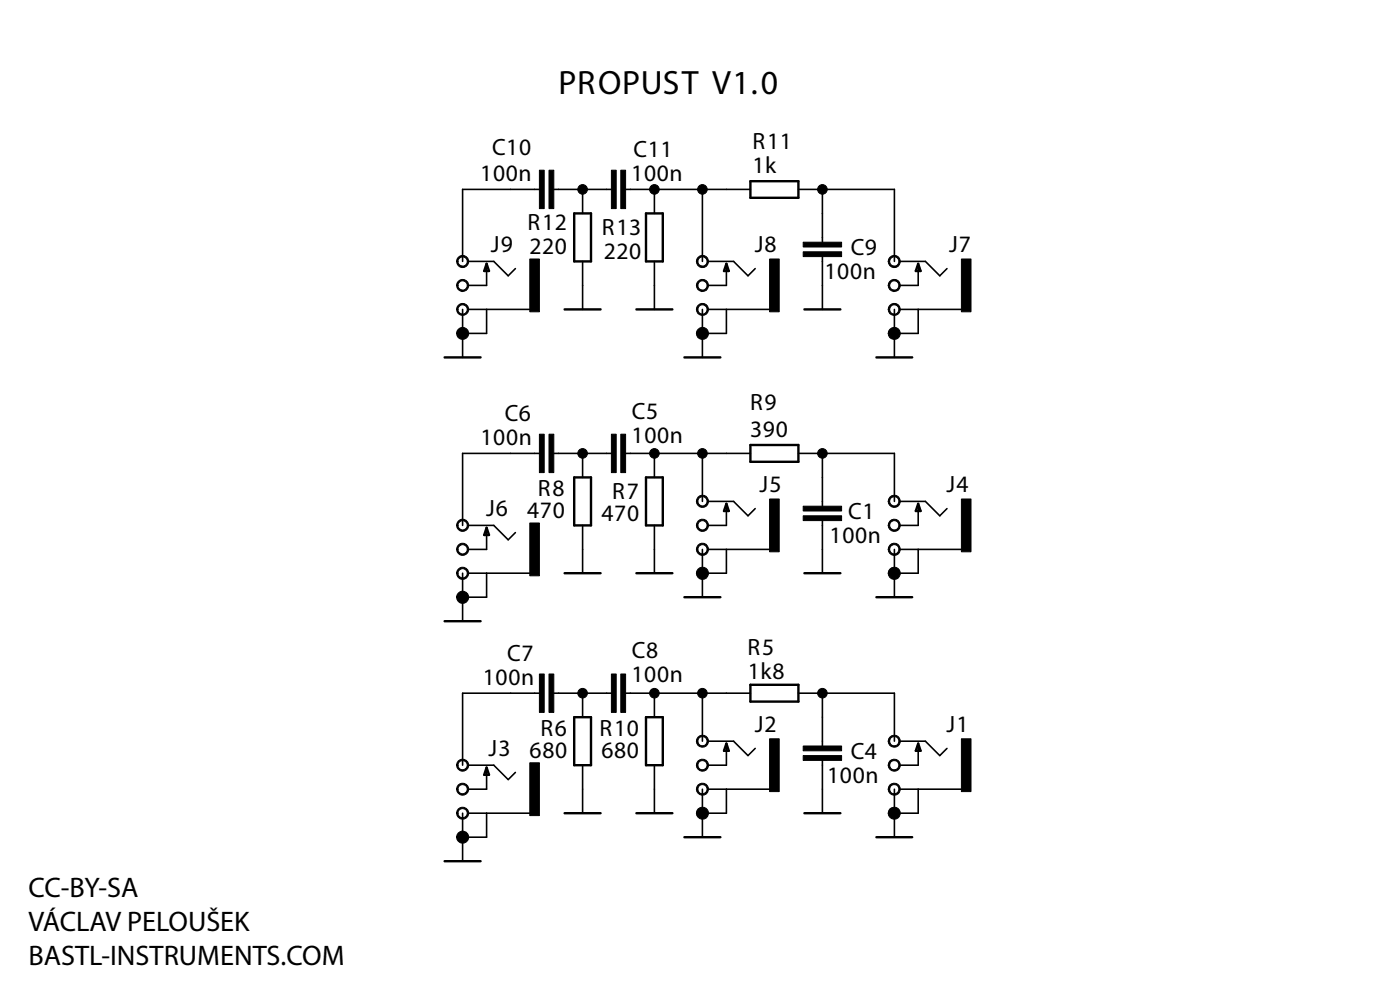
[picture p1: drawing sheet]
<svg xmlns="http://www.w3.org/2000/svg" width="148mm" height="105mm" viewBox="0 0 148 105" stroke-linecap="round" stroke-linejoin="round" font-family="sans-serif">
<!-- layer: Vrstva 1 -->
<g fill="none" stroke="#000" stroke-width=".17">
<path d="M49 32.7v5.1M49.5 27.7h2.8l1.5 1.5 .7-.8M49.5 32.7h6.6M51.5 27.9v2.3h-2M51.5 32.7v2.6h-1.9M57.1 20h-8.1v7.7M58.6 20h6.1M61.7 20v2.6M61.7 27.7v5M66.2 20h13.2M69.3 20v2.6M69.3 27.7v5"/>
<path d="M74.3 20v7.7M74.3 32.7v5.1M74.9 27.7h2.7l1.6 1.5 .7-.8M74.9 32.7h6.5M76.9 27.9v2.3h-2M76.9 32.7v2.6h-1.9M84.5 20h10.2v7.7M87 20v5.6M87 27.2v5.5M94.7 32.7v5.1M95.2 27.7h2.7l1.6 1.5 .7-.8M95.2 32.7h6.5"/>
<path d="M97.2 27.9v2.3h-2M97.2 32.7v2.6h-1.9M49.5 55.6h2.8l1.5 1.5 .7-.7M51.5 55.9v2.2h-2M57.1 48h-8.1v7.6M58.6 48h6.1M61.7 48v2.5M61.7 55.6v5.1M66.2 48h13.2M69.3 48v2.5M69.3 55.6v5.1M74.3 48v5.1"/>
<path d="M74.3 58.1v5.1M74.9 53.1h2.7l1.6 1.5 .7-.8M74.9 58.1h6.5M76.9 53.3v2.3h-2M76.9 58.1v2.6h-1.9M84.5 48h10.2v5.1M87 48v5.6M87 55.1v5.6M94.7 58.1v5.1M95.2 53.1h2.7l1.6 1.5 .7-.8M95.2 58.1h6.5M97.2 53.3v2.3h-2"/>
<path d="M97.2 58.1v2.6h-1.9M49 60.7v5M49.5 60.7h6.6M51.5 60.7v2.5h-1.9M57.1 73.4h-8.1v7.6M58.6 73.4h6.1M61.7 73.4v2.5M66.2 73.4h13.2M69.3 73.4v2.5M74.3 73.4v5M74.9 78.4h2.7l1.6 1.6 .7-.8M76.9 78.7v2.3h-2"/>
<path d="M84.5 73.4h10.2v5M87 73.4v5.6M95.2 78.4h2.7l1.6 1.6 .7-.8M97.2 78.7v2.3h-2M49 86.1v5M49.5 81h2.8l1.5 1.5 .7-.8M49.5 86.1h6.6M51.5 81.2v2.3h-2M51.5 86.1v2.5h-1.9M61.7 81v5.1M69.3 81v5.1M74.3 83.5v5.1"/>
<path d="M74.9 83.5h6.5M76.9 83.5v2.6h-1.9M87 80.5v5.6M94.7 83.5v5.1M95.2 83.5h6.5M97.2 83.5v2.6h-1.9"/>
</g>
<g fill="none" stroke="#000" stroke-width=".25">
<path d="M79.4 19.2h5.1v1.7h-5.1zM47.1 37.8h3.8M51.5 27.9l.3 .8h-.6zM59.8 32.7h3.8M60.8 22.6h1.7v5.1h-1.7zM67.4 32.7h3.8M68.4 22.6h1.7v5.1h-1.7zM72.4 37.8h3.8M76.9 27.9l.2 .8h-.5zM85.1 32.7h3.8M92.8 37.8h3.7M97.2 27.9l.2 .8h-.5z"/>
<path d="M51.5 55.9l.3 .7h-.6zM60.8 50.5h1.7v5.1h-1.7zM68.4 50.5h1.7v5.1h-1.7zM76.9 53.3l.2 .8h-.5zM79.4 47.1h5.1v1.8h-5.1zM97.2 53.3l.2 .8h-.5zM47.1 65.7h3.8M59.8 60.7h3.8M60.8 75.9h1.7v5.1h-1.7zM67.4 60.7h3.8M68.4 75.9h1.7v5.1h-1.7zM72.4 63.2h3.8"/>
<path d="M76.9 78.7l.2 .8h-.5zM79.4 72.5h5.1v1.8h-5.1zM85.1 60.7h3.8M92.8 63.2h3.7M97.2 78.7l.2 .8h-.5zM47.1 91.1h3.8M51.5 81.2l.3 .8h-.6zM59.8 86.1h3.8M67.4 86.1h3.8M72.4 88.6h3.8M85.1 86.1h3.8M92.8 88.6h3.7"/>
</g>
<g fill="#000">
<path d="M48.5 27.2a.64 .64 0 0 1 1 .1 .64 .64 0 0 1-.4 1 .64 .64 0 0 1-.8-.6h.2a.5 .5 0 0 1 .7-.4 .5 .5 0 0 1 .1 .8 .5 .5 0 0 1-.8-.2v-.2h-.2z" fill-rule="evenodd"/>
<path d="M48.5 29.8a.64 .64 0 0 1 1 .1 .64 .64 0 0 1-.4 .9 .64 .64 0 0 1-.8-.6h.2a.5 .5 0 0 1 .7-.4 .5 .5 0 0 1 .1 .8 .5 .5 0 0 1-.8-.2v-.2h-.2z" fill-rule="evenodd"/>
<path d="M48.5 32.3a.64 .64 0 0 1 1 .1 .64 .64 0 0 1-.4 1 .64 .64 0 0 1-.8-.7h.2a.5 .5 0 0 1 .7-.4 .5 .5 0 0 1 .1 .9 .5 .5 0 0 1-.8-.3v-.2h-.2z" fill-rule="evenodd"/>
<path d="M48.5 34.9a.64 .64 0 0 1 1 .1 .64 .64 0 0 1-.4 .9 .64 .64 0 0 1-.8-.6h.2a.5 .5 0 0 1 .7-.4 .5 .5 0 0 1 .1 .8 .5 .5 0 0 1-.8-.2v-.2h-.2z" fill-rule="evenodd"/>
<path d="M73.9 27.2a.64 .64 0 0 1 1 .1 .64 .64 0 0 1-.4 1 .64 .64 0 0 1-.8-.6h.2a.49 .49 0 0 1 .6-.5 .49 .49 0 0 1 .2 .8 .49 .49 0 0 1-.8-.1v-.2h-.2z" fill-rule="evenodd"/>
<path d="M73.9 29.8a.64 .64 0 0 1 1 .1 .64 .64 0 0 1-.4 .9 .64 .64 0 0 1-.8-.6h.2a.49 .49 0 0 1 .6-.5 .49 .49 0 0 1 .2 .8 .49 .49 0 0 1-.8-.1v-.2h-.2z" fill-rule="evenodd"/>
<path d="M73.9 32.3a.64 .64 0 0 1 1 .1 .64 .64 0 0 1-.4 1 .64 .64 0 0 1-.8-.7h.2a.49 .49 0 0 1 .6-.4 .49 .49 0 0 1 .2 .8 .49 .49 0 0 1-.8-.2v-.2h-.2z" fill-rule="evenodd"/>
<path d="M73.9 34.9a.64 .64 0 0 1 1 .1 .64 .64 0 0 1-.4 .9 .64 .64 0 0 1-.8-.6h.2a.49 .49 0 0 1 .6-.5 .49 .49 0 0 1 .2 .8 .49 .49 0 0 1-.8-.1v-.2h-.2z" fill-rule="evenodd"/>
<path d="M94.2 27.2a.64 .64 0 0 1 1 .1 .64 .64 0 0 1-.4 1 .64 .64 0 0 1-.8-.6h.1a.49 .49 0 0 1 .7-.5 .49 .49 0 0 1 .2 .8 .49 .49 0 0 1-.8-.1l-.1-.2h-.1z" fill-rule="evenodd"/>
<path d="M94.2 29.8a.64 .64 0 0 1 1 .1 .64 .64 0 0 1-.4 .9 .64 .64 0 0 1-.8-.6h.1a.49 .49 0 0 1 .7-.5 .49 .49 0 0 1 .2 .8 .49 .49 0 0 1-.8-.1l-.1-.2h-.1z" fill-rule="evenodd"/>
<path d="M94.2 32.3a.64 .64 0 0 1 1 .1 .64 .64 0 0 1-.4 1 .64 .64 0 0 1-.8-.7h.1a.49 .49 0 0 1 .7-.4 .49 .49 0 0 1 .2 .8 .49 .49 0 0 1-.8-.2l-.1-.2h-.1z" fill-rule="evenodd"/>
<path d="M94.2 34.9a.64 .64 0 0 1 1 .1 .64 .64 0 0 1-.4 .9 .64 .64 0 0 1-.8-.6h.1a.49 .49 0 0 1 .7-.5 .49 .49 0 0 1 .2 .8 .49 .49 0 0 1-.8-.1l-.1-.2h-.1z" fill-rule="evenodd"/>
<path d="M48.5 55.2a.64 .64 0 0 1 1 .1 .64 .64 0 0 1-.4 .9 .64 .64 0 0 1-.8-.6h.2a.5 .5 0 0 1 .7-.4 .5 .5 0 0 1 .1 .8 .5 .5 0 0 1-.8-.2v-.2h-.2z" fill-rule="evenodd"/>
<path d="M48.5 57.7a.64 .64 0 0 1 1 .1 .64 .64 0 0 1-.4 .9 .64 .64 0 0 1-.8-.6h.2a.5 .5 0 0 1 .7-.4 .5 .5 0 0 1 .1 .8 .5 .5 0 0 1-.8-.2v-.2h-.2z" fill-rule="evenodd"/>
<path d="M73.9 52.6a.64 .64 0 0 1 1 .1 .64 .64 0 0 1-.4 1 .64 .64 0 0 1-.8-.6h.2a.49 .49 0 0 1 .6-.5 .49 .49 0 0 1 .2 .8 .49 .49 0 0 1-.8-.2v-.1h-.2z" fill-rule="evenodd"/>
<path d="M73.9 55.2a.64 .64 0 0 1 1 .1 .64 .64 0 0 1-.4 .9 .64 .64 0 0 1-.8-.6h.2a.49 .49 0 0 1 .6-.5 .49 .49 0 0 1 .2 .8 .49 .49 0 0 1-.8-.1v-.2h-.2z" fill-rule="evenodd"/>
<path d="M73.9 57.7a.64 .64 0 0 1 1 .1 .64 .64 0 0 1-.4 .9 .64 .64 0 0 1-.8-.6h.2a.49 .49 0 0 1 .6-.4 .49 .49 0 0 1 .2 .7 .49 .49 0 0 1-.8-.1v-.2h-.2z" fill-rule="evenodd"/>
<path d="M94.2 52.6a.64 .64 0 0 1 1 .1 .64 .64 0 0 1-.4 1 .64 .64 0 0 1-.8-.6h.1a.49 .49 0 0 1 .7-.5 .49 .49 0 0 1 .2 .8 .49 .49 0 0 1-.8-.2l-.1-.1h-.1z" fill-rule="evenodd"/>
<path d="M94.2 55.2a.64 .64 0 0 1 1 .1 .64 .64 0 0 1-.4 .9 .64 .64 0 0 1-.8-.6h.1a.49 .49 0 0 1 .7-.5 .49 .49 0 0 1 .2 .8 .49 .49 0 0 1-.8-.1l-.1-.2h-.1z" fill-rule="evenodd"/>
<path d="M94.2 57.7a.64 .64 0 0 1 1 .1 .64 .64 0 0 1-.4 .9 .64 .64 0 0 1-.8-.6h.1a.49 .49 0 0 1 .7-.4 .49 .49 0 0 1 .2 .7 .49 .49 0 0 1-.8-.1l-.1-.2h-.1z" fill-rule="evenodd"/>
<path d="M48.5 60.2a.64 .64 0 0 1 1 .1 .64 .64 0 0 1-.4 1 .64 .64 0 0 1-.8-.6h.2a.5 .5 0 0 1 .7-.4 .5 .5 0 0 1 .1 .8 .5 .5 0 0 1-.8-.2v-.2h-.2z" fill-rule="evenodd"/>
<path d="M48.5 62.8a.64 .64 0 0 1 1 .1 .64 .64 0 0 1-.4 .9 .64 .64 0 0 1-.8-.6h.2a.5 .5 0 0 1 .7-.4 .5 .5 0 0 1 .1 .8 .5 .5 0 0 1-.8-.2v-.2h-.2z" fill-rule="evenodd"/>
<path d="M73.9 78a.64 .64 0 0 1 1 .1 .64 .64 0 0 1-.4 1 .64 .64 0 0 1-.8-.7h.2a.49 .49 0 0 1 .6-.4 .49 .49 0 0 1 .2 .7 .49 .49 0 0 1-.8-.1v-.2h-.2z" fill-rule="evenodd"/>
<path d="M73.9 60.2a.64 .64 0 0 1 1 .1 .64 .64 0 0 1-.4 1 .64 .64 0 0 1-.8-.6h.2a.49 .49 0 0 1 .6-.5 .49 .49 0 0 1 .2 .8 .49 .49 0 0 1-.8-.1v-.2h-.2z" fill-rule="evenodd"/>
<path d="M94.2 78a.64 .64 0 0 1 1 .1 .64 .64 0 0 1-.4 1 .64 .64 0 0 1-.8-.7h.1a.49 .49 0 0 1 .7-.4 .49 .49 0 0 1 .2 .7 .49 .49 0 0 1-.8-.1l-.1-.2h-.1z" fill-rule="evenodd"/>
<path d="M94.2 60.2a.64 .64 0 0 1 1 .1 .64 .64 0 0 1-.4 1 .64 .64 0 0 1-.8-.6h.1a.49 .49 0 0 1 .7-.5 .49 .49 0 0 1 .2 .8 .49 .49 0 0 1-.8-.1l-.1-.2h-.1z" fill-rule="evenodd"/>
<path d="M48.5 80.5a.64 .64 0 0 1 1 .1 .64 .64 0 0 1-.4 1 .64 .64 0 0 1-.8-.6h.2a.49 .49 0 0 1 .7-.4 .49 .49 0 0 1 .1 .8 .49 .49 0 0 1-.8-.2v-.2h-.2z" fill-rule="evenodd"/>
<path d="M48.5 83.1a.64 .64 0 0 1 1 .1 .64 .64 0 0 1-.4 .9 .64 .64 0 0 1-.8-.6h.2a.49 .49 0 0 1 .7-.4 .49 .49 0 0 1 .1 .8 .49 .49 0 0 1-.8-.2v-.2h-.2z" fill-rule="evenodd"/>
<path d="M48.5 85.6a.64 .64 0 0 1 1 .1 .64 .64 0 0 1-.4 1 .64 .64 0 0 1-.8-.6h.2a.49 .49 0 0 1 .7-.5 .49 .49 0 0 1 .1 .9 .49 .49 0 0 1-.8-.3v-.1h-.2z" fill-rule="evenodd"/>
<path d="M48.5 88.2a.64 .64 0 0 1 1 .1 .64 .64 0 0 1-.4 .9 .64 .64 0 0 1-.8-.6h.2a.49 .49 0 0 1 .7-.4 .49 .49 0 0 1 .1 .8 .49 .49 0 0 1-.8-.2v-.2h-.2z" fill-rule="evenodd"/>
<path d="M73.9 80.5a.64 .64 0 0 1 1 .1 .64 .64 0 0 1-.4 1 .64 .64 0 0 1-.8-.6h.2a.49 .49 0 0 1 .6-.5 .49 .49 0 0 1 .2 .8 .49 .49 0 0 1-.8-.1v-.2h-.2z" fill-rule="evenodd"/>
<path d="M73.9 83.1a.64 .64 0 0 1 1 .1 .64 .64 0 0 1-.4 .9 .64 .64 0 0 1-.8-.6h.2a.49 .49 0 0 1 .6-.5 .49 .49 0 0 1 .2 .8 .49 .49 0 0 1-.8-.1v-.2h-.2z" fill-rule="evenodd"/>
<path d="M73.9 85.6a.64 .64 0 0 1 1 .1 .64 .64 0 0 1-.4 1 .64 .64 0 0 1-.8-.6h.2a.49 .49 0 0 1 .6-.5 .49 .49 0 0 1 .2 .8 .49 .49 0 0 1-.8-.2v-.1h-.2z" fill-rule="evenodd"/>
<path d="M94.2 80.5a.64 .64 0 0 1 1 .1 .64 .64 0 0 1-.4 1 .64 .64 0 0 1-.8-.6h.1a.49 .49 0 0 1 .7-.5 .49 .49 0 0 1 .2 .8 .49 .49 0 0 1-.8-.1l-.1-.2h-.1z" fill-rule="evenodd"/>
<path d="M94.2 83.1a.64 .64 0 0 1 1 .1 .64 .64 0 0 1-.4 .9 .64 .64 0 0 1-.8-.6h.1a.49 .49 0 0 1 .7-.5 .49 .49 0 0 1 .2 .8 .49 .49 0 0 1-.8-.1l-.1-.2h-.1z" fill-rule="evenodd"/>
<path d="M94.2 85.6a.64 .64 0 0 1 1 .1 .64 .64 0 0 1-.4 1 .64 .64 0 0 1-.8-.6h.1a.49 .49 0 0 1 .7-.5 .49 .49 0 0 1 .2 .8 .49 .49 0 0 1-.8-.2l-.1-.1h-.1z" fill-rule="evenodd"/>
<circle cx="49" cy="35.3" r=".51"/>
<circle cx="61.7" cy="20" r=".51"/>
<circle cx="69.3" cy="20" r=".51"/>
<circle cx="74.3" cy="35.3" r=".51"/>
<circle cx="74.3" cy="20" r=".51"/>
<circle cx="87" cy="20" r=".51"/>
<circle cx="94.7" cy="35.3" r=".51"/>
<circle cx="61.7" cy="48" r=".51"/>
<circle cx="69.3" cy="48" r=".51"/>
<circle cx="74.3" cy="48" r=".51"/>
<circle cx="87" cy="48" r=".51"/>
<circle cx="49" cy="63.2" r=".51"/>
<circle cx="61.7" cy="73.4" r=".51"/>
<circle cx="69.3" cy="73.4" r=".51"/>
<circle cx="74.3" cy="73.4" r=".51"/>
<circle cx="74.3" cy="60.7" r=".51"/>
<circle cx="87" cy="73.4" r=".51"/>
<circle cx="94.7" cy="60.7" r=".51"/>
<circle cx="49" cy="88.6" r=".51"/>
<circle cx="74.3" cy="86.1" r=".51"/>
<circle cx="94.7" cy="86.1" r=".51"/>
</g>
<g fill="none" stroke="#000" stroke-width=".11">
<path d="M48.5 27.2a.64 .64 0 0 1 1 .1 .64 .64 0 0 1-.4 1 .64 .64 0 0 1-.8-.6h.2a.5 .5 0 0 1 .7-.4 .5 .5 0 0 1 .1 .8 .5 .5 0 0 1-.8-.2v-.2h-.2zM48.5 29.8a.64 .64 0 0 1 1 .1 .64 .64 0 0 1-.4 .9 .64 .64 0 0 1-.8-.6h.2a.5 .5 0 0 1 .7-.4 .5 .5 0 0 1 .1 .8 .5 .5 0 0 1-.8-.2v-.2h-.2zM48.5 32.3a.64 .64 0 0 1 1 .1 .64 .64 0 0 1-.4 1 .64 .64 0 0 1-.8-.7h.2a.5 .5 0 0 1 .7-.4 .5 .5 0 0 1 .1 .9 .5 .5 0 0 1-.8-.3v-.2h-.2zM48.5 34.9a.64 .64 0 0 1 1 .1 .64 .64 0 0 1-.4 .9 .64 .64 0 0 1-.8-.6h.2a.5 .5 0 0 1 .7-.4 .5 .5 0 0 1 .1 .8 .5 .5 0 0 1-.8-.2v-.2h-.2zM73.9 27.2a.64 .64 0 0 1 1 .1 .64 .64 0 0 1-.4 1 .64 .64 0 0 1-.8-.6h.2a.49 .49 0 0 1 .6-.5 .49 .49 0 0 1 .2 .8 .49 .49 0 0 1-.8-.1v-.2h-.2zM73.9 29.8a.64 .64 0 0 1 1 .1 .64 .64 0 0 1-.4 .9 .64 .64 0 0 1-.8-.6h.2a.49 .49 0 0 1 .6-.5 .49 .49 0 0 1 .2 .8 .49 .49 0 0 1-.8-.1v-.2h-.2zM73.9 32.3a.64 .64 0 0 1 1 .1 .64 .64 0 0 1-.4 1 .64 .64 0 0 1-.8-.7h.2a.49 .49 0 0 1 .6-.4 .49 .49 0 0 1 .2 .8 .49 .49 0 0 1-.8-.2v-.2h-.2zM73.9 34.9a.64 .64 0 0 1 1 .1 .64 .64 0 0 1-.4 .9 .64 .64 0 0 1-.8-.6h.2a.49 .49 0 0 1 .6-.5 .49 .49 0 0 1 .2 .8 .49 .49 0 0 1-.8-.1v-.2h-.2zM94.2 27.2a.64 .64 0 0 1 1 .1 .64 .64 0 0 1-.4 1 .64 .64 0 0 1-.8-.6h.1a.49 .49 0 0 1 .7-.5 .49 .49 0 0 1 .2 .8 .49 .49 0 0 1-.8-.1l-.1-.2h-.1zM94.2 29.8a.64 .64 0 0 1 1 .1 .64 .64 0 0 1-.4 .9 .64 .64 0 0 1-.8-.6h.1a.49 .49 0 0 1 .7-.5 .49 .49 0 0 1 .2 .8 .49 .49 0 0 1-.8-.1l-.1-.2h-.1zM94.2 32.3a.64 .64 0 0 1 1 .1 .64 .64 0 0 1-.4 1 .64 .64 0 0 1-.8-.7h.1a.49 .49 0 0 1 .7-.4 .49 .49 0 0 1 .2 .8 .49 .49 0 0 1-.8-.2l-.1-.2h-.1zM94.2 34.9a.64 .64 0 0 1 1 .1 .64 .64 0 0 1-.4 .9 .64 .64 0 0 1-.8-.6h.1a.49 .49 0 0 1 .7-.5 .49 .49 0 0 1 .2 .8 .49 .49 0 0 1-.8-.1l-.1-.2h-.1z"/>
<path d="M48.5 55.2a.64 .64 0 0 1 1 .1 .64 .64 0 0 1-.4 .9 .64 .64 0 0 1-.8-.6h.2a.5 .5 0 0 1 .7-.4 .5 .5 0 0 1 .1 .8 .5 .5 0 0 1-.8-.2v-.2h-.2zM48.5 57.7a.64 .64 0 0 1 1 .1 .64 .64 0 0 1-.4 .9 .64 .64 0 0 1-.8-.6h.2a.5 .5 0 0 1 .7-.4 .5 .5 0 0 1 .1 .8 .5 .5 0 0 1-.8-.2v-.2h-.2zM73.9 52.6a.64 .64 0 0 1 1 .1 .64 .64 0 0 1-.4 1 .64 .64 0 0 1-.8-.6h.2a.49 .49 0 0 1 .6-.5 .49 .49 0 0 1 .2 .8 .49 .49 0 0 1-.8-.2v-.1h-.2zM73.9 55.2a.64 .64 0 0 1 1 .1 .64 .64 0 0 1-.4 .9 .64 .64 0 0 1-.8-.6h.2a.49 .49 0 0 1 .6-.5 .49 .49 0 0 1 .2 .8 .49 .49 0 0 1-.8-.1v-.2h-.2zM73.9 57.7a.64 .64 0 0 1 1 .1 .64 .64 0 0 1-.4 .9 .64 .64 0 0 1-.8-.6h.2a.49 .49 0 0 1 .6-.4 .49 .49 0 0 1 .2 .7 .49 .49 0 0 1-.8-.1v-.2h-.2zM94.2 52.6a.64 .64 0 0 1 1 .1 .64 .64 0 0 1-.4 1 .64 .64 0 0 1-.8-.6h.1a.49 .49 0 0 1 .7-.5 .49 .49 0 0 1 .2 .8 .49 .49 0 0 1-.8-.2l-.1-.1h-.1zM94.2 55.2a.64 .64 0 0 1 1 .1 .64 .64 0 0 1-.4 .9 .64 .64 0 0 1-.8-.6h.1a.49 .49 0 0 1 .7-.5 .49 .49 0 0 1 .2 .8 .49 .49 0 0 1-.8-.1l-.1-.2h-.1zM94.2 57.7a.64 .64 0 0 1 1 .1 .64 .64 0 0 1-.4 .9 .64 .64 0 0 1-.8-.6h.1a.49 .49 0 0 1 .7-.4 .49 .49 0 0 1 .2 .7 .49 .49 0 0 1-.8-.1l-.1-.2h-.1zM48.5 60.2a.64 .64 0 0 1 1 .1 .64 .64 0 0 1-.4 1 .64 .64 0 0 1-.8-.6h.2a.5 .5 0 0 1 .7-.4 .5 .5 0 0 1 .1 .8 .5 .5 0 0 1-.8-.2v-.2h-.2zM48.5 62.8a.64 .64 0 0 1 1 .1 .64 .64 0 0 1-.4 .9 .64 .64 0 0 1-.8-.6h.2a.5 .5 0 0 1 .7-.4 .5 .5 0 0 1 .1 .8 .5 .5 0 0 1-.8-.2v-.2h-.2zM73.9 78a.64 .64 0 0 1 1 .1 .64 .64 0 0 1-.4 1 .64 .64 0 0 1-.8-.7h.2a.49 .49 0 0 1 .6-.4 .49 .49 0 0 1 .2 .7 .49 .49 0 0 1-.8-.1v-.2h-.2zM73.9 60.2a.64 .64 0 0 1 1 .1 .64 .64 0 0 1-.4 1 .64 .64 0 0 1-.8-.6h.2a.49 .49 0 0 1 .6-.5 .49 .49 0 0 1 .2 .8 .49 .49 0 0 1-.8-.1v-.2h-.2z"/>
<path d="M94.2 78a.64 .64 0 0 1 1 .1 .64 .64 0 0 1-.4 1 .64 .64 0 0 1-.8-.7h.1a.49 .49 0 0 1 .7-.4 .49 .49 0 0 1 .2 .7 .49 .49 0 0 1-.8-.1l-.1-.2h-.1zM94.2 60.2a.64 .64 0 0 1 1 .1 .64 .64 0 0 1-.4 1 .64 .64 0 0 1-.8-.6h.1a.49 .49 0 0 1 .7-.5 .49 .49 0 0 1 .2 .8 .49 .49 0 0 1-.8-.1l-.1-.2h-.1zM48.5 80.5a.64 .64 0 0 1 1 .1 .64 .64 0 0 1-.4 1 .64 .64 0 0 1-.8-.6h.2a.49 .49 0 0 1 .7-.4 .49 .49 0 0 1 .1 .8 .49 .49 0 0 1-.8-.2v-.2h-.2zM48.5 83.1a.64 .64 0 0 1 1 .1 .64 .64 0 0 1-.4 .9 .64 .64 0 0 1-.8-.6h.2a.49 .49 0 0 1 .7-.4 .49 .49 0 0 1 .1 .8 .49 .49 0 0 1-.8-.2v-.2h-.2zM48.5 85.6a.64 .64 0 0 1 1 .1 .64 .64 0 0 1-.4 1 .64 .64 0 0 1-.8-.6h.2a.49 .49 0 0 1 .7-.5 .49 .49 0 0 1 .1 .9 .49 .49 0 0 1-.8-.3v-.1h-.2zM48.5 88.2a.64 .64 0 0 1 1 .1 .64 .64 0 0 1-.4 .9 .64 .64 0 0 1-.8-.6h.2a.49 .49 0 0 1 .7-.4 .49 .49 0 0 1 .1 .8 .49 .49 0 0 1-.8-.2v-.2h-.2zM73.9 80.5a.64 .64 0 0 1 1 .1 .64 .64 0 0 1-.4 1 .64 .64 0 0 1-.8-.6h.2a.49 .49 0 0 1 .6-.5 .49 .49 0 0 1 .2 .8 .49 .49 0 0 1-.8-.1v-.2h-.2zM73.9 83.1a.64 .64 0 0 1 1 .1 .64 .64 0 0 1-.4 .9 .64 .64 0 0 1-.8-.6h.2a.49 .49 0 0 1 .6-.5 .49 .49 0 0 1 .2 .8 .49 .49 0 0 1-.8-.1v-.2h-.2zM73.9 85.6a.64 .64 0 0 1 1 .1 .64 .64 0 0 1-.4 1 .64 .64 0 0 1-.8-.6h.2a.49 .49 0 0 1 .6-.5 .49 .49 0 0 1 .2 .8 .49 .49 0 0 1-.8-.2v-.1h-.2zM94.2 80.5a.64 .64 0 0 1 1 .1 .64 .64 0 0 1-.4 1 .64 .64 0 0 1-.8-.6h.1a.49 .49 0 0 1 .7-.5 .49 .49 0 0 1 .2 .8 .49 .49 0 0 1-.8-.1l-.1-.2h-.1zM94.2 83.1a.64 .64 0 0 1 1 .1 .64 .64 0 0 1-.4 .9 .64 .64 0 0 1-.8-.6h.1a.49 .49 0 0 1 .7-.5 .49 .49 0 0 1 .2 .8 .49 .49 0 0 1-.8-.1l-.1-.2h-.1zM94.2 85.6a.64 .64 0 0 1 1 .1 .64 .64 0 0 1-.4 1 .64 .64 0 0 1-.8-.6h.1a.49 .49 0 0 1 .7-.5 .49 .49 0 0 1 .2 .8 .49 .49 0 0 1-.8-.2l-.1-.1h-.1z"/>
<circle cx="49" cy="35.3" r=".51"/>
<circle cx="61.7" cy="20" r=".51"/>
<circle cx="69.3" cy="20" r=".51"/>
<circle cx="74.3" cy="35.3" r=".51"/>
<circle cx="74.3" cy="20" r=".51"/>
<circle cx="87" cy="20" r=".51"/>
<circle cx="94.7" cy="35.3" r=".51"/>
<circle cx="61.7" cy="48" r=".51"/>
<circle cx="69.3" cy="48" r=".51"/>
<circle cx="74.3" cy="48" r=".51"/>
<circle cx="87" cy="48" r=".51"/>
<circle cx="49" cy="63.2" r=".51"/>
<circle cx="61.7" cy="73.4" r=".51"/>
<circle cx="69.3" cy="73.4" r=".51"/>
<circle cx="74.3" cy="73.4" r=".51"/>
<circle cx="74.3" cy="60.7" r=".51"/>
<circle cx="87" cy="73.4" r=".51"/>
<circle cx="94.7" cy="60.7" r=".51"/>
<circle cx="49" cy="88.6" r=".51"/>
<circle cx="74.3" cy="86.1" r=".51"/>
<circle cx="94.7" cy="86.1" r=".51"/>
</g>
<g fill="#000" stroke="#000" stroke-width=".11">
<path d="M57.1 18h.5v4.1h-.5zM58.1 18h.5v4.1h-.5zM64.7 18h.5v4.1h-.5zM65.7 18h.5v4.1h-.5zM56.1 27.4h1v5.6h-1zM81.4 27.4h1.1v5.6h-1.1zM85 26.6h4.1v.6h-4.1zM85 25.6h4.1v.5h-4.1zM101.7 27.4h1.1v5.6h-1.1zM56.1 55.4h1v5.5h-1zM57.1 46h.5v4h-.5zM58.1 46h.5v4h-.5z"/>
<path d="M64.7 46h.5v4h-.5zM65.7 46h.5v4h-.5zM81.4 52.8h1.1v5.6h-1.1zM85 54.6h4.1v.5h-4.1zM85 53.6h4.1v.5h-4.1zM101.7 52.8h1.1v5.6h-1.1zM57.1 71.3h.5v4.1h-.5zM58.1 71.3h.5v4.1h-.5zM64.7 71.3h.5v4.1h-.5zM65.7 71.3h.5v4.1h-.5zM81.4 78.2h1.1v5.6h-1.1zM85 80h4.1v.5h-4.1z"/>
<path d="M85 79h4.1v.5h-4.1zM101.7 78.2h1.1v5.6h-1.1zM56.1 80.7h1v5.6h-1z"/>
</g>
<text font-size="3.6" x="59.1" y="9.9">PROPUST V1.0</text>
<g font-size="3">
<text x="3" y="94.9">CC-BY-SA</text>
<text x="3" y="98.5">VÁCLAV PELOUŠEK</text>
<text x="3" y="102.1">BASTL-INSTRUMENTS.COM</text>
</g>
<g font-size="2.5">
<text x="52.1" y="16.4">C10</text>
<text x="67" y="16.6">C11</text>
<text x="79.6" y="15.8">R11</text>
<text x="50.8" y="19.2">100n</text>
<text x="66.8" y="19.2">100n</text>
<text x="79.6" y="18.3">1k</text>
<text x="52" y="26.7">J9</text>
<text x="55.8" y="24.3">R12</text>
<text x="56" y="26.9">220</text>
<text x="63.7" y="24.9">R13</text>
<text x="63.9" y="27.4">220</text>
<text x="79.9" y="26.7">J8</text>
<text x="87.3" y="29.6">100n</text>
<text x="90" y="27">C9</text>
<text x="100.4" y="26.7">J7</text>
<text x="50.9" y="47.1">100n</text>
<text x="53.4" y="44.6">C6</text>
<text x="66.8" y="46.8">100n</text>
<text x="66.9" y="44.3">C5</text>
<text x="79.4" y="43.4">R9</text>
<text x="79.4" y="46.2">390</text>
<text x="56.9" y="52.5">R8</text>
<text x="64.8" y="52.8">R7</text>
<text x="80.4" y="52">J5</text>
<text x="100.2" y="52">J4</text>
<text x="51.5" y="54.6">J6</text>
<text x="55.8" y="54.8">470</text>
<text x="63.7" y="55.1">470</text>
<text x="87.8" y="57.5">100n</text>
<text x="89.8" y="55">C1</text>
<text x="53.7" y="69.9">C7</text>
<text x="66.9" y="69.7">C8</text>
<text x="79.1" y="69.3">R5</text>
<text x="79.1" y="71.8">1k8</text>
<text x="51.1" y="72.5">100n</text>
<text x="57.2" y="77.9">R6</text>
<text x="63.4" y="77.9">R10</text>
<text x="66.8" y="72.2">100n</text>
<text x="79.9" y="77.4">J2</text>
<text x="100.2" y="77.4">J1</text>
<text x="51.7" y="80">J3</text>
<text x="56" y="80.2">680</text>
<text x="63.6" y="80.2">680</text>
<text x="87.5" y="82.9">100n</text>
<text x="90" y="80.3">C4</text>
</g>
</svg>
